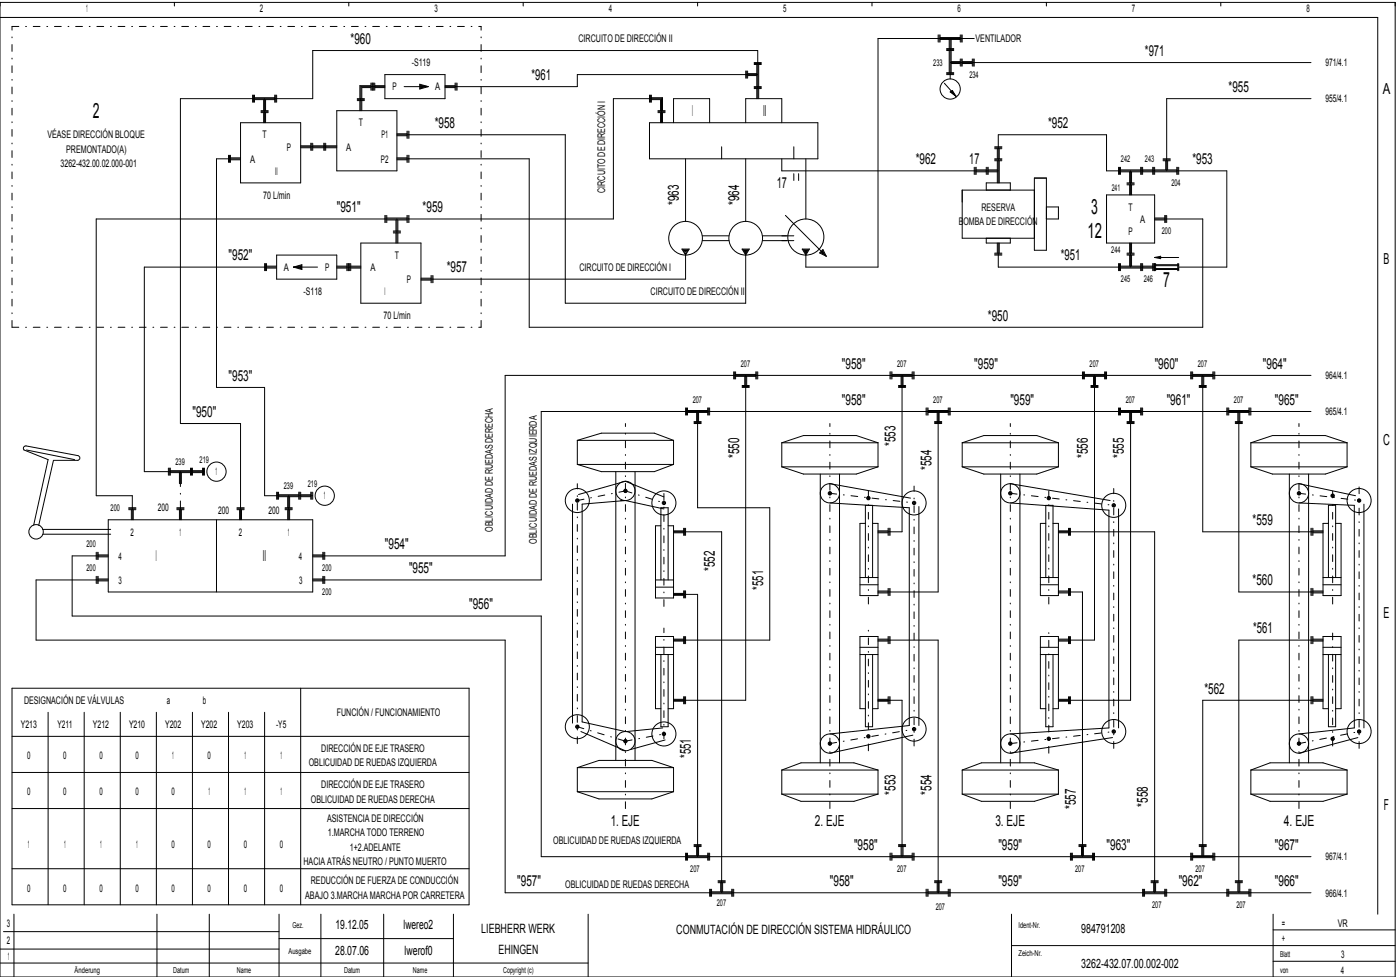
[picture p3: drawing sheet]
<svg xmlns="http://www.w3.org/2000/svg" width="582mm" height="406mm" viewBox="0 0 582 406" stroke-linecap="round" stroke-linejoin="round" font-family="sans-serif">
<g fill="none" stroke="#000" stroke-width=".42">
<path d="M0 1h580v405h-580zM0 7.2h572.8v372.7M72.5 1v1.5M145 1v1.5M217.5 1v1.5M290 1v1.5M362.5 1v1.5M390 14.5v3M390.4 14.5v3M390.8 14.5v3M390.8 16.4h8.4M390.8 15.6h8.4"/>
<path d="M394.6 16.4v3.8M395 16v16.8M395.4 16.4v3.8M399.2 14.5v3M399.6 14.5v3M400 14.5v3M405 16h-40v95h-30v-5M435 1v1.5M507.5 1v1.5M105 39.5v3M105.4 39.5v3M105.8 39.5v3"/>
<path d="M114.2 39.5v3M114.6 39.5v3M115 39.5v3M154.2 35.6h-4.6v5.4M154.2 36.4h-3.8v4.6M154.2 34.5v3M154.6 34.5v3M155 34.5v3M155.4 34.5v3M155.8 35.6h4.2M155.8 36.4h4.2M155.8 34.5v3"/>
<path d="M160 31h25v10h-25zM160 36h-10v10M168 36h10M174.5 35l3.5 1-3.5 1zM176 36l-1 .4v-.6l1.9 .2-2.2 .7v-1.3l3.3 .6M185 35.6h4.2M185 36.4h4.2M189.2 34.5v3M189.6 34.5v3M190 34.5v3M270 39.5v3M270.4 39.5v3"/>
<path d="M270.8 39.5v3M310 29.5v3M310.4 29.5v3M310.8 30.6h3.8M310.8 29.5v3M310.8 31.4h3.8M313.5 26h3M313.5 26.4h3M313.5 36h3M313.5 36.4h3M313.5 36.8h3M313.5 26.8h3"/>
<path d="M314.6 26.8v9.2M314.6 36.8v4.2M315 31h-75v5h-55M315.4 26.8v9.2M315.4 36.8v4.2M392.6 34.6l4.8 5.4M393.5 21h3M393.5 20.6h3M393.5 20.2h3M393.5 30.2h3M393.5 30.6h3M393.5 31h3"/>
<path d="M394.6 21v9.2M395 26h150M395 38.2l.9-.6 1.5 2.4zM395.4 21v9.2M395.4 25.6h3.8M395.4 26.4h3.8M396.2 38.8l-.3-.6h-.3l1.2 1.2-.9-1.5-.6 .3 2.1 1.8M399.2 24.5v3M399.6 24.5v3M400 24.5v3M400 25.6h4.2M400 26.4h4.2"/>
<path d="M404.2 24.5v3M404.6 24.5v3M405 24.5v3M100 51h25v25h-25zM105.8 41.4h8.4M105.8 40.6h8.4M108.5 46.8h3M108.5 46.4h3M108.5 46h3M109.6 41.4v4.6M109.6 46.8v4.2M110 41v10"/>
<path d="M110.4 41.4v4.6M110.4 46.8v4.2M129.2 59.5v3M129.6 59.5v3M130 59.5v3M134.6 59.5v3M135 59.5v3M135.4 59.5v3M140 46h25v25h-25zM148.5 41.8h3M148.5 41.4h3M148.5 41h3"/>
<path d="M149.6 41.8v4.2M150.4 41.8v4.2M165 55.6h4.2M165 56h70v70h75v-20M165 56.4h4.2M169.2 54.5v3M169.6 54.5v3M170 54.5v3M270 51h70v15h-70zM270.8 41.4h3.8v4.6M270.8 40.6h4.6v5.4M273.5 46.8h3"/>
<path d="M273.5 46.4h3M273.5 46h3M274.6 46.8v4.2M275 51v-10h-20v50h-215v115h15v10M275.4 46.8v4.2M280 51v-10h15v10M310 51v-10h15v10M315 41v-20h-185v20h-55v135h25v40M545 41h-60v30M95 64.5v3M95.4 64.5v3M95.8 65.6h4.2"/>
<path d="M95.8 66.4h4.2M95.8 64.5v3M100 66h-10v95h20v45h20M125 61.4h4.2M125 61h15M125 60.6h4.2M130 61.4h10M130 60.6h10M165 65.6h4.2M165 66h55v70h280v-45h-20M165 66.4h4.2M169.2 64.5v3"/>
<path d="M169.6 64.5v3M170 64.5v3M285 66v26M300 61v5M310 66v26M325 66v5h90M330 61v5M335 66v25M405 69.5v3M405.4 69.5v3M405.8 71.4h4.2M405.8 70.6h4.2"/>
<path d="M405.8 69.5v3M410 79v-3h10v3M410 69.5v3M410.4 69.5v3M410.8 71.4h3.8M410.8 70.6h3.8M410.8 69.5v3M413.5 61.4h3M413.5 61h3M413.5 66h3M413.5 66.4h3M413.5 66.8h3"/>
<path d="M413.5 61.8h3M414.6 61.8v4.2M414.6 66.8v9.2M415 76v-20h45v15h50v40h-20M415.4 61.8v4.2M415.4 66.8v9.2M430 79h-30v20h30M430 74h5v30h-5zM465 69.5v3M465.4 69.5v3M465.8 69.5v3M465.8 71.4h8.4"/>
<path d="M465.8 70.6h8.4M468.5 76h3M468.5 76.8h3M468.5 76.4h3M469.6 71.4v4.6M469.6 76.8v4.2M470 71v10M470.4 71.4v4.6M470.4 76.8v4.2M474.2 69.5v3M474.6 69.5v3M475 69.5v3"/>
<path d="M475 71.4h4.2M475 70.6h4.2M479.2 69.5v3M479.6 69.5v3M480 69.5v3M480 71.4h9.2M480 70.6h9.2M483.5 66h3M483.5 66.4h3M483.5 66.8h3M484.6 66.8v3.8M485.4 66.8v3.8"/>
<path d="M489.2 69.5v3M489.6 69.5v3M490 69.5v3M160 89.5v3M160.4 89.5v3M160.8 89.5v3M160.8 91.4h8.4M160.8 90.6h8.4M163.5 96.8h3M163.5 96.4h3M163.5 96h3M164.6 91.4v4.6"/>
<path d="M164.6 96.8v4.2M165 91v10M165.4 91.4v4.6M165.4 96.8v4.2M169.2 89.5v3M169.6 89.5v3M170 89.5v3M292 98h11M292 100h11M317 98h13M317 100h13M326.5 89.5l17 17"/>
<path d="M410 99v2h10v-2M435 86h5v5h-5M460 81h20v20h-20zM480 91.4h4.2M480 90.6h4.2M484.2 89.5v3M484.6 89.5v3M485 89.5v3M110 109.5v3M110.4 109.5v3M110.8 110.6h4.2M110.8 111.4h4.2"/>
<path d="M110.8 109.5v3M115 106h25v10h-25zM115 111h-55v85h25M122 111l3.3-.6v1.3l-2.2-.7 1.9-.2v.6l-1-.4M122 111l3.5-1v2zM122 111h10M140 111h10M140 110.6h4.2M140 111.4h4.2M144.2 109.5v3M144.6 109.5v3M145 109.5v3"/>
<path d="M145.4 109.5v3M145.8 110.6h4.2M145.8 111.4h4.2M145.8 109.5v3M150 101h25v25h-25zM175 115.6h4.2M175 116.4h4.2M179.2 114.5v3M179.6 114.5v3M180 114.5v3M283.5 103.5h3l-1.5 2.5zM284 103.8h2l-1 1.6z"/>
<path d="M284.5 104.1h1l-.5 .4zM285 106v10h-110M308.5 103.5h3l-1.5 2.5zM309 103.8h2l-1 1.7zM309.5 104.1h1l-.5 .8zM309.9 104.4l.1 .2zM333.5 103.5h3l-1.5 2.5zM334 103.8h2l-1 1.6zM334.5 104.1h1l-.5 .8zM334.8 104.4h.4l-.2 .3zM340.7 105.1l1.4-1.4 1.4 2.8zM341.9 104.6l.2 .5-.4-.2z"/>
<path d="M342 104.2l.8 1.6-1.6-.8zM413.5 106h3M413.5 105.2h3M413.5 105.6h3M414.6 101v4.2M415 101v10h65M415.4 101v4.2M465 109.5v3M465.4 109.5v3M465.8 110.6h8.4M465.8 111.4h8.4M465.8 109.5v3"/>
<path d="M468.5 106h3M468.5 105.2h3M468.5 105.6h3M469.6 101v4.2M469.6 106v4.6M470 101v10M470.4 101v4.2M470.4 106v4.6M474.2 109.5v3M474.6 109.5v3M475 110.6h4.2M475 111.4h4.2"/>
<path d="M475 109.5v3M479.2 109.5v3M479.6 109.5v3M480 109.5v3M480 107l2.5-.5v1zM480 107h10M480 110h10M480 110.4h10M480 111.6h10M480 112h10M480.4 109.5v3M489.6 109.5v3"/>
<path d="M490 109.5v3M305 154.5v3M305.4 154.5v3M305.8 156.4h8.4M305.8 155.6h8.4M305.8 154.5v3M309.6 156.4v3.8M310 156v135h-30M310.4 156.4v3.8M314.2 154.5v3M314.6 154.5v3M315 154.5v3"/>
<path d="M370 154.5v3M370.4 154.5v3M370.8 156.4h8.4M370.8 155.6h8.4M370.8 154.5v3M374.6 156.4v3.8M375 156v65h-10M375.4 156.4v3.8M379.2 154.5v3M379.6 154.5v3M380 154.5v3M450 154.5v3"/>
<path d="M450.4 154.5v3M450.8 154.5v3M450.8 156.4h8.4M450.8 155.6h8.4M454.6 156.4v3.8M455 156v110h-15M455.4 156.4v3.8M459.2 154.5v3M459.6 154.5v3M460 154.5v3M495 154.5v3M495.4 154.5v3"/>
<path d="M495.8 154.5v3M495.8 156.4h8.4M495.8 155.6h8.4M499.6 156.4v3.8M500 156v65h50M500.4 156.4v3.8M504.2 154.5v3M504.6 154.5v3M505 154.5v3M545 156h-335v75h-80M285 169.5v3M285.4 169.5v3"/>
<path d="M285.8 171.4h8.4M285.8 170.6h8.4M285.8 169.5v3M288.5 176h3M288.5 175.6h3M288.5 175.2h3M289.6 171.4v3.8M290 171v40h30v55h-40M290.4 171.4v3.8M294.2 169.5v3M294.6 169.5v3M295 169.5v3"/>
<path d="M308.5 161h3M308.5 160.6h3M308.5 160.2h3M373.5 161h3M373.5 160.6h3M373.5 160.2h3M385 169.5v3M385.4 169.5v3M385.8 171.4h8.4M385.8 170.6h8.4M385.8 169.5v3M388.5 176h3"/>
<path d="M388.5 175.6h3M388.5 175.2h3M389.6 171.4v3.8M390 171v75h-25M390.4 171.4v3.8M394.2 169.5v3M394.6 169.5v3M395 169.5v3M453.5 161h3M453.5 160.6h3M453.5 160.2h3M465 169.5v3"/>
<path d="M465.4 169.5v3M465.8 169.5v3M465.8 171.4h8.4M465.8 170.6h8.4M468.5 176h3M468.5 175.6h3M468.5 175.2h3M469.6 171.4v3.8M470 171v120h-30M470.4 171.4v3.8M474.2 169.5v3M474.6 169.5v3"/>
<path d="M475 169.5v3M498.5 161h3M498.5 160.6h3M498.5 160.2h3M510 169.5v3M510.4 169.5v3M510.8 169.5v3M510.8 171.4h8.4M510.8 170.6h8.4M513.5 176h3M513.5 175.6h3M513.5 175.2h3"/>
<path d="M514.6 171.4v3.8M515 171v75h35M515.4 171.4v3.8M519.2 169.5v3M519.6 169.5v3M520 169.5v3M545 171h-320v70h-95M11 187l20 4M22.2 191.4l-6.1 26.9M32.2 189.3l-21.4-4-1 .5 .2 1.2 10 4-6 27.2M32.2 189.3a1 1 0 0 1 1 1 1 1 0 0 1-1 1h-10M70 194.5v3"/>
<path d="M70.4 194.5v3M70.8 194.5v3M70.8 196.4h8.4M70.8 195.6h8.4M74.6 196.4v4.6M75 196v5M75.4 196.4v4.6M79.2 194.5v3M79.6 194.5v3M80 194.5v3M80 196.4h4.2M80 195.6h4.2"/>
<path d="M84.2 194.5v3M84.6 194.5v3M85 194.5v3M240 193l10 3h22l8-3M240 183v10M240 193h40M240 183h40M240 183l10-3h22l8 3M256 196v120M264 196v120M280 183v10M325 184v10"/>
<path d="M325 194l9 3h22l9-3M325 194h40M325 184h40M325 184l9-3h22l9 3M341 197v120M349 197v120M365 184v10M400 184v10M400 194l9 3h22l9-3M400 194h40M400 184h40M400 184l9-3h22l9 3"/>
<path d="M416 197v120M424 197v120M440 184v10M520 184v10M520 194l9 3h22l9-3M520 194h40M520 184h40M520 184l9-3h22l9 3M536 197v120M544 197v120M560 184v10M17.7 220h28.3"/>
<path d="M45 216h85v30h-85zM53.5 211h3M53.5 211.8h3M53.5 211.4h3M54.6 211.8v4.2M55.4 211.8v4.2M73.5 211h3M73.5 211.8h3M73.5 211.4h3M74.6 211.8v4.2M75 211v5M75.4 211.8v4.2"/>
<path d="M90 216v30M98.5 211h3M98.5 211.8h3M98.5 211.4h3M99.6 211.8v4.2M100.4 211.8v4.2M115 204.5v3M115.4 204.5v3M115.8 204.5v3M115.8 206.4h8.4M115.8 205.6h8.4M118.5 211h3"/>
<path d="M118.5 211.8h3M118.5 211.4h3M119.6 206.4v4.6M119.6 211.8v4.2M120 206v10M120.4 206.4v4.6M120.4 211.8v4.2M124.2 204.5v3M124.6 204.5v3M125 204.5v3M125 206.4h4.2M125 205.6h4.2"/>
<path d="M129.2 204.5v3M129.6 204.5v3M130 204.5v3M238 209.5v91M240.5 205.5l19.5-5.5 16 6.5M258 208h2M260 208l-18 1.5v90.5l18 4M260 208l16 3.5M274.8 218.5h-2.3v30h7.5v-30h-2.3M284.2 219.5v3M284.6 219.5v3M285 219.5v3"/>
<path d="M345 209l33 2v90.5l-33 3.5M345 201l33.5 6M359.8 217.5h-2.3v30h7.5v-30h-2.3M369.2 219.5v3M369.6 219.5v3M370 219.5v3M382 210.5v91M420 209l41 3v90.5l-41 2.5M420 201l41.5 7M434.7 217.5h-2.2v30h7.5v-30h-2.3M444.2 219.5v3M444.6 219.5v3"/>
<path d="M445 219.5v3M465 211.5v91M540 209l23 1v92.5l-23 2.5M540 201l23.5 5M545 219.5v3M545.4 219.5v3M545.8 219.5v3M552.3 217.5h-2.3v30h7.5v-30h-2.2M567 209.5v93M17.9 222h28.1M40 229.5v3M40 239.5v3"/>
<path d="M40.4 229.5v3M40.4 239.5v3M40.8 230.6h4.2M40.8 231.4h4.2M40.8 229.5v3M40.8 239.5v3M45 231h-15v25h195v100h320M130 230.6h4.2M130 231.4h4.2M134.2 229.5v3M134.2 239.5v3M134.6 229.5v3"/>
<path d="M134.6 239.5v3M135 229.5v3M135 239.5v3M280 221.4h4.2M280 221h20v150M280 220.6h4.2M357.5 240h7.5M359.8 240v-30h2.9v30M365 221.4h4.2M365 220.6h4.2M432.5 240h7.5M434.7 240v-30h3v30"/>
<path d="M440 221.4h4.2M440 221h40v150M440 220.6h4.2M545.8 221.4h4.2M545.8 220.6h4.2M550 240h7.5M552.3 240v-30h3v30M40.8 241.4h4.2M40.8 240.6h4.2M45 241h-30v25h195v105h335M130 241.4h4.2M130 240.6h4.2"/>
<path d="M272.5 244h7.5M272.5 241h7.5M274.8 241v-30h2.9v30M280 247h10v109M280 246.6h4.2M280 247.4h4.2M284.2 245.5v3M284.6 245.5v3M285 245.5v3M357.5 243h7.5M365 245.6h4.2M365 246.4h4.2"/>
<path d="M369.2 244.5v3M369.6 244.5v3M370 244.5v3M432.5 243h7.5M440 245.6h4.2M440 246h10v110M440 246.4h4.2M444.2 244.5v3M444.6 244.5v3M445 244.5v3M545 244.5v3M545.4 244.5v3"/>
<path d="M545.8 245.6h4.2M545.8 246.4h4.2M545.8 244.5v3M550 243h7.5M272.5 269h7.5M272.5 272h7.5M274.8 272v30h2.9v-30M280 265.6h4.2M280 266.4h4.2M284.2 264.5v3M284.6 264.5v3M285 264.5v3"/>
<path d="M357.5 269h7.5M357.5 272h7.5M359.8 272v30h2.9v-30M365 265.6h4.2M365 266h25v105M365 266.4h4.2M369.2 264.5v3M369.6 264.5v3M370 264.5v3M432.5 269h7.5M432.5 272h7.5M434.7 272v30h3v-30"/>
<path d="M440 265.6h4.2M440 266.4h4.2M444.2 264.5v3M444.6 264.5v3M445 264.5v3M545 264.5v3M545.4 264.5v3M545.8 265.6h4.2M545.8 266.4h4.2M545.8 264.5v3M550 269h7.5M550 272h7.5"/>
<path d="M550 266h-35v105M552.3 272v30h3v-30M5 286h190v90h-190zM20 296v80M35 296v80M50 296v80M65 296v80M80 296v80M95 296v80M110 296v80M125 286v90M274.8 294.5h-2.3v-30h7.5v30h-2.3"/>
<path d="M280 291.4h4.2M280 290.6h4.2M284.2 289.5v3M284.6 289.5v3M285 289.5v3M359.8 294.5h-2.3v-30h7.5v30h-2.3M365 291.4h4.2M365 291h10v65M365 290.6h4.2M369.2 289.5v3M369.6 289.5v3M370 289.5v3"/>
<path d="M434.7 294.5h-2.2v-30h7.5v30h-2.3M440 291.4h4.2M440 290.6h4.2M444.2 289.5v3M444.6 289.5v3M445 289.5v3M545 289.5v3M545.4 289.5v3M545.8 291.4h4.2M545.8 290.6h4.2M545.8 289.5v3M550 291h-50v65"/>
<path d="M552.3 294.5h-2.3v-30h7.5v30h-2.2M5 306h190M240 319v10M240 319h40M240 319l9-3h22l9 3M241.5 304l18.5 8M275.5 302.5l-15 1.5M276.5 307.5l-14.5 4M280 319v10M325 320v10M325 320h40M325 320l8-3h22l10 3"/>
<path d="M365 320v10M379.5 305.5l-34.5 7.5M400 320v10M400 320h40M400 320l8-3h22l10 3M440 320v10M462.5 306.5l-42.5 6.5M520 320v10M520 320h40M520 320l8-3h22l10 3M560 320v10M564.5 306.5l-24.5 6.5"/>
<path d="M5 336h190M5 321h190M240 329l9 3h22l9-3M240 329h40M325 330l8 3h22l10-3M325 330h40M400 330l8 3h22l10-3M400 330h40M520 330l8 3h22l10-3M520 330h40M285 354.5v3M285.4 354.5v3"/>
<path d="M285.8 355.6h8.4M285.8 356.4h8.4M285.8 354.5v3M288.5 351h3M288.5 351.4h3M288.5 351.8h3M289.6 351.8v3.8M290.4 351.8v3.8M294.2 354.5v3M294.6 354.5v3M295 354.5v3M370 354.5v3"/>
<path d="M370.4 354.5v3M370.8 355.6h8.4M370.8 356.4h8.4M370.8 354.5v3M373.5 351h3M373.5 351.4h3M373.5 351.8h3M374.6 351.8v3.8M375.4 351.8v3.8M379.2 354.5v3M379.6 354.5v3M380 354.5v3"/>
<path d="M445 354.5v3M445.4 354.5v3M445.8 354.5v3M445.8 355.6h8.4M445.8 356.4h8.4M448.5 351h3M448.5 351.4h3M448.5 351.8h3M449.6 351.8v3.8M450.4 351.8v3.8M454.2 354.5v3M454.6 354.5v3"/>
<path d="M455 354.5v3M495 354.5v3M495.4 354.5v3M495.8 355.6h8.4M495.8 356.4h8.4M495.8 354.5v3M498.5 351h3M498.5 351.4h3M498.5 351.8h3M499.6 351.8v3.8M500.4 351.8v3.8M504.2 354.5v3"/>
<path d="M504.6 354.5v3M505 354.5v3M5 361h190M5.8 379.9v26.1M65.2 379.9v26.1M87 379.9v26.1M116 379.9v26.1M133.4 379.9v26.1M159.5 379.9v26.1M188.5 379.9v26.1M244.5 379.9v26.1M295 369.5v3"/>
<path d="M295.4 369.5v3M295.8 370.6h8.4M295.8 371.4h8.4M295.8 369.5v3M298.5 366h3M298.5 366.4h3M298.5 366.8h3M299.6 366.8v3.8M300.4 366.8v3.8M304.2 369.5v3M304.6 369.5v3M305 369.5v3"/>
<path d="M385 369.5v3M385.4 369.5v3M385.8 370.6h8.4M385.8 371.4h8.4M385.8 369.5v3M388.5 366h3M388.5 366.4h3M388.5 366.8h3M389.6 366.8v3.8M390.4 366.8v3.8M394.2 369.5v3M394.6 369.5v3"/>
<path d="M395 369.5v3M420.5 379.9v26.1M475 369.5v3M475.4 369.5v3M475.8 369.5v3M475.8 370.6h8.4M475.8 371.4h8.4M478.5 366h3M478.5 366.4h3M478.5 366.8h3M479.6 366.8v3.8M480.4 366.8v3.8"/>
<path d="M484.2 369.5v3M484.6 369.5v3M485 369.5v3M510 369.5v3M510.4 369.5v3M510.8 370.6h8.4M510.8 371.4h8.4M510.8 369.5v3M513.5 366h3M513.5 366.4h3M513.5 366.8h3M514.6 366.8v3.8"/>
<path d="M515.4 366.8v3.8M519.2 369.5v3M519.6 369.5v3M520 369.5v3M529.2 379.9v26.1M0 394.4h116M1.4 387.1h114.6M116 390h72.5M420.5 392.9h159.5M529.2 399.5h50.8M529.2 386.4h50.8M0 400.2h244.5"/>
<circle cx="395" cy="37" r="4.2"/>
<circle cx="285" cy="99" r="7"/>
<circle cx="310" cy="99" r="7"/>
<circle cx="335" cy="98.5" r="7.5"/>
<circle cx="90" cy="196" r="4"/>
<circle cx="135" cy="206" r="4"/>
<circle cx="240" cy="208" r="5"/>
<circle cx="240" cy="208" r=".7"/>
<circle cx="240" cy="208" r=".5"/>
<circle cx="240" cy="208" r=".2"/>
<circle cx="260" cy="204" r="4"/>
<circle cx="260" cy="204" r=".5"/>
<circle cx="260" cy="204" r=".7"/>
<circle cx="260" cy="204" r=".2"/>
<circle cx="276" cy="209" r="5"/>
<circle cx="276" cy="209" r=".5"/>
<circle cx="276" cy="209" r=".7"/>
<circle cx="276" cy="209" r=".2"/>
<circle cx="345" cy="205" r="4"/>
<circle cx="345" cy="205" r=".7"/>
<circle cx="345" cy="205" r=".5"/>
<circle cx="345" cy="205" r=".2"/>
<circle cx="361" cy="207" r=".7"/>
<circle cx="361" cy="207" r=".5"/>
<circle cx="361" cy="207" r=".2"/>
<circle cx="380" cy="209" r="5"/>
<circle cx="380" cy="209" r=".5"/>
<circle cx="380" cy="209" r=".7"/>
<circle cx="380" cy="209" r=".2"/>
<circle cx="420" cy="205" r="4"/>
<circle cx="420" cy="205" r=".7"/>
<circle cx="420" cy="205" r=".5"/>
<circle cx="420" cy="205" r=".2"/>
<circle cx="436" cy="207" r=".5"/>
<circle cx="436" cy="207" r=".7"/>
<circle cx="436" cy="207" r=".2"/>
<circle cx="463" cy="210" r="5"/>
<circle cx="463" cy="210" r=".7"/>
<circle cx="463" cy="210" r=".5"/>
<circle cx="463" cy="210" r=".2"/>
<circle cx="540" cy="205" r="4"/>
<circle cx="540" cy="205" r=".7"/>
<circle cx="540" cy="205" r=".5"/>
<circle cx="540" cy="205" r=".2"/>
<circle cx="554" cy="206" r=".5"/>
<circle cx="554" cy="206" r=".7"/>
<circle cx="554" cy="206" r=".2"/>
<circle cx="565" cy="208" r="5"/>
<circle cx="565" cy="208" r=".5"/>
<circle cx="565" cy="208" r=".7"/>
<circle cx="565" cy="208" r=".2"/>
<circle cx="15" cy="221" r="3"/>
<circle cx="240" cy="302" r="5"/>
<circle cx="240" cy="302" r=".7"/>
<circle cx="240" cy="302" r=".5"/>
<circle cx="240" cy="302" r=".2"/>
<circle cx="260" cy="308" r="4"/>
<circle cx="260" cy="308" r=".5"/>
<circle cx="260" cy="308" r=".7"/>
<circle cx="260" cy="308" r=".2"/>
<circle cx="276" cy="305" r="5"/>
<circle cx="276" cy="305" r=".5"/>
<circle cx="276" cy="305" r=".7"/>
<circle cx="276" cy="305" r=".2"/>
<circle cx="345" cy="309" r="4"/>
<circle cx="345" cy="309" r=".5"/>
<circle cx="345" cy="309" r=".7"/>
<circle cx="345" cy="309" r=".2"/>
<circle cx="361" cy="306" r=".7"/>
<circle cx="361" cy="306" r=".5"/>
<circle cx="361" cy="306" r=".2"/>
<circle cx="380" cy="303" r="5"/>
<circle cx="380" cy="303" r=".5"/>
<circle cx="380" cy="303" r=".7"/>
<circle cx="380" cy="303" r=".2"/>
<circle cx="420" cy="309" r="4"/>
<circle cx="420" cy="309" r=".7"/>
<circle cx="420" cy="309" r=".5"/>
<circle cx="420" cy="309" r=".2"/>
<circle cx="436" cy="307" r=".5"/>
<circle cx="436" cy="307" r=".7"/>
<circle cx="436" cy="307" r=".2"/>
<circle cx="463" cy="304" r="5"/>
<circle cx="463" cy="304" r=".5"/>
<circle cx="463" cy="304" r=".7"/>
<circle cx="463" cy="304" r=".2"/>
<circle cx="540" cy="309" r="4"/>
<circle cx="540" cy="309" r=".5"/>
<circle cx="540" cy="309" r=".7"/>
<circle cx="540" cy="309" r=".2"/>
<circle cx="554" cy="307" r=".5"/>
<circle cx="554" cy="307" r=".7"/>
<circle cx="554" cy="307" r=".2"/>
<circle cx="565" cy="304" r="5"/>
<circle cx="565" cy="304" r=".5"/>
<circle cx="565" cy="304" r=".7"/>
<circle cx="565" cy="304" r=".2"/>
</g>
<g fill="none" stroke="#000" stroke-width=".42" stroke-dasharray="2.8 2.8 .4 2.8">
<path d="M5 11h195M330 75v-4M332 75v-4M5 136v-125M5 136h195M200 136v-125M75 211v-10M240 208l20-4M260 204l16 5M345 205l35 4M420 205l43 5M540 205l25 3"/>
<path d="M276 252v-47M361 251v-47M436 251v-48M554 251v-48M240 309v-108M240 302l20 6M260 308l16-3M276 307v-46M345 309l35-6M361 312v-51M380 310v-108M420 309l43-5"/>
<path d="M436 313v-52M463 311v-108M540 309l25-5M554 310v-49M565 311v-110M260 336v-160M345 336v-160M420 336v-160M540 336v-160"/>
</g>
<g font-size="8.7">
<text x="38.6" y="49.1">2</text>
<text x="453.6" y="89.1">3</text>
<text x="452.1" y="99.1">12</text>
<text x="483.6" y="119.1">7</text>
</g>
<g font-size="6.3">
<text x="145.7" y="18.2">*960</text>
<text x="476" y="23.2">*971</text>
<text x="221" y="33.2">*961</text>
<text x="510.7" y="38.2">*955</text>
<text x="574.9" y="39.2">A</text>
<text x="180.7" y="53.2">*958</text>
<text x="287.8" y="48.2">I</text>
<text x="317.2" y="48.2">II</text>
<text x="435.7" y="53.2">*952</text>
<text x="380.7" y="68.2">*962</text>
<text x="402.9" y="68.2">17</text>
<text x="495.7" y="68.2">*953</text>
<text x="322.9" y="78.2">17</text>
<text x="140" y="88.2">&quot;951&quot;</text>
<text x="175.7" y="88.2">*959</text>
<text x="282.2" y="85.3" transform="rotate(-90 282.2 85.3)">*963</text>
<text x="307.2" y="85.3" transform="rotate(-90 307.2 85.3)">*964</text>
<text x="95" y="108.2">&quot;952&quot;</text>
<text x="185.7" y="113.2">*957</text>
<text x="441" y="108.2">*951</text>
<text x="575.2" y="109.5">B</text>
<text x="410.7" y="133.2">*950</text>
<text x="350" y="153.2">&quot;958&quot;</text>
<text x="405" y="153.2">&quot;959&quot;</text>
<text x="480" y="153.2">&quot;960&quot;</text>
<text x="525" y="153.2">&quot;964&quot;</text>
<text x="95" y="158.2">&quot;953&quot;</text>
<text x="80" y="173.2">&quot;950&quot;</text>
<text x="350" y="168.2">&quot;958&quot;</text>
<text x="420" y="168.2">&quot;959&quot;</text>
<text x="485" y="168.2">&quot;961&quot;</text>
<text x="530" y="168.2">&quot;965&quot;</text>
<text x="372.2" y="185.3" transform="rotate(-90 372.2 185.3)">*553</text>
<text x="575" y="184.9">C</text>
<text x="307.2" y="190.3" transform="rotate(-90 307.2 190.3)">*550</text>
<text x="452.2" y="190.3" transform="rotate(-90 452.2 190.3)">*556</text>
<text x="467.2" y="190.3" transform="rotate(-90 467.2 190.3)">*555</text>
<text x="387.2" y="195.3" transform="rotate(-90 387.2 195.3)">*554</text>
<text x="520.7" y="218.2">*559</text>
<text x="64.8" y="233.2">I</text>
<text x="109.2" y="233.2">II</text>
<text x="160" y="228.2">&quot;954&quot;</text>
<text x="170" y="238.2">&quot;955&quot;</text>
<text x="297.2" y="237.3" transform="rotate(-90 297.2 237.3)">*552</text>
<text x="317.2" y="245" transform="rotate(-90 317.2 245)">*551</text>
<text x="520.7" y="243.2">*560</text>
<text x="195" y="253.2">&quot;956&quot;</text>
<text x="575.2" y="256.7">E</text>
<text x="521" y="263.2">*561</text>
<text x="500.7" y="288.2">*562</text>
<text x="287.2" y="315" transform="rotate(-90 287.2 315)">*551</text>
<text x="372.2" y="330.3" transform="rotate(-90 372.2 330.3)">*553</text>
<text x="387.2" y="330.3" transform="rotate(-90 387.2 330.3)">*554</text>
<text x="477.2" y="335.3" transform="rotate(-90 477.2 335.3)">*558</text>
<text x="447.2" y="336.3" transform="rotate(-90 447.2 336.3)">*557</text>
<text x="575.3" y="336.5">F</text>
<text x="253.9" y="343.2">1. EJE</text>
<text x="338.8" y="343.2">2. EJE</text>
<text x="413.8" y="343.2">3. EJE</text>
<text x="533.7" y="343.2">4. EJE</text>
<text x="355" y="353.2">&quot;958&quot;</text>
<text x="415" y="353.2">&quot;959&quot;</text>
<text x="460" y="353.2">&quot;963&quot;</text>
<text x="530" y="353.2">&quot;967&quot;</text>
<text x="215" y="368.2">&quot;957&quot;</text>
<text x="345" y="368.2">&quot;958&quot;</text>
<text x="415" y="368.2">&quot;959&quot;</text>
<text x="490" y="368.2">&quot;962&quot;</text>
<text x="530" y="368.2">&quot;966&quot;</text>
</g>
<g font-size="5.3">
<text x="139.5" y="386.2">19.12.05</text>
<text x="167.8" y="386.2">lwereo2</text>
<text x="200.1" y="387.6">LIEBHERR WERK</text>
<text x="281.1" y="387.9">CONMUTACIÓN DE DIRECCIÓN SISTEMA HIDRÁULICO</text>
<text x="449.5" y="387.6">984791208</text>
<text x="139.4" y="397">28.07.06</text>
<text x="168.2" y="397">lwerof0</text>
<text x="207.3" y="396.3">EHINGEN</text>
<text x="449.5" y="402.1">3262­432.07.00.002­002</text>
</g>
<g font-size="4.4">
<text x="35.9" y="5.1">1</text>
<text x="108" y="5.1">2</text>
<text x="180.6" y="5.1">3</text>
<text x="253" y="5.1">4</text>
<text x="325.6" y="5.1">5</text>
<text x="398" y="5.1">6</text>
<text x="470.6" y="5.1">7</text>
<text x="543.1" y="5.1">8</text>
<text x="240.5" y="17.6">CIRCUITO DE DIRECCIÓN II</text>
<text x="405.5" y="17.6">VENTILADOR</text>
<text x="171.2" y="27.6">­S119</text>
<text x="551" y="27.6">971/4.1</text>
<text x="163.2" y="37.6">P</text>
<text x="181" y="37.6">A</text>
<text x="551" y="42.6">955/4.1</text>
<text x="149.1" y="52.6">T</text>
<text x="19.7" y="57.6">VÉASE DIRECCIÓN BLOQUE</text>
<text x="109.1" y="57.6">T</text>
<text x="158.6" y="57.6">P1</text>
<text x="27.5" y="63.5">PREMONTADO(A)</text>
<text x="119.2" y="62.6">P</text>
<text x="144" y="62.6">A</text>
<text x="25.2" y="69.6">3262­432.00.02.000­001</text>
<text x="104" y="67.6">A</text>
<text x="158.4" y="67.6">P2</text>
<text x="114.4" y="72.6">II</text>
<text x="109.4" y="82.6">70 L/min</text>
<text x="251.6" y="80.1" transform="rotate(-90 251.6 80.1)">CIRCUITO DE DIRECCIÓN I</text>
<text x="408" y="87.6">RESERVA</text>
<text x="469.1" y="87.6">T</text>
<text x="398.6" y="93.5">BOMBA DE DIRECCIÓN</text>
<text x="474" y="92.6">A</text>
<text x="469.2" y="97.6">P</text>
<text x="164.1" y="107.6">T</text>
<text x="118" y="112.6">A</text>
<text x="135.2" y="112.6">P</text>
<text x="154" y="112.6">A</text>
<text x="240.9" y="112.6">CIRCUITO DE DIRECCIÓN I</text>
<text x="169.2" y="117.6">P</text>
<text x="126.2" y="122.6">­S118</text>
<text x="159.9" y="122.6">I</text>
<text x="270.5" y="122.6">CIRCUITO DE DIRECCIÓN II</text>
<text x="159.4" y="132.6">70 L/min</text>
<text x="551" y="157.6">964/4.1</text>
<text x="551" y="172.6">965/4.1</text>
<text x="89.6" y="197.6">1</text>
<text x="134.6" y="207.6">1</text>
<text x="65.7" y="212.6">200</text>
<text x="90.7" y="213.6">200</text>
<text x="111.7" y="213.6">200</text>
<text x="204.9" y="221" transform="rotate(-90 204.9 221)">OBLICUIDAD DE RUEDAS DERECHA</text>
<text x="54.3" y="222.6">2</text>
<text x="74.6" y="222.6">1</text>
<text x="99.3" y="222.6">2</text>
<text x="119.6" y="222.6">1</text>
<text x="223.2" y="226" transform="rotate(-90 223.2 226)">OBLICUIDAD DE RUEDAS IZQUIERDA</text>
<text x="49.3" y="232.6">4</text>
<text x="124.3" y="232.6">4</text>
<text x="49.3" y="242.6">3</text>
<text x="124.3" y="242.6">3</text>
<text x="10" y="292.6">DESIGNACIÓN DE VÁLVULAS</text>
<text x="69.3" y="292.6">a</text>
<text x="84.3" y="292.6">b</text>
<text x="140" y="297.6">FUNCIÓN / FUNCIONAMIENTO</text>
<text x="8.6" y="302.6">Y213</text>
<text x="23.8" y="302.6">Y211</text>
<text x="38.6" y="302.6">Y212</text>
<text x="53.6" y="302.6">Y210</text>
<text x="68.6" y="302.6">Y202</text>
<text x="83.6" y="302.6">Y202</text>
<text x="98.6" y="302.6">Y203</text>
<text x="114.8" y="302.6">­Y5</text>
<text x="11.3" y="315.6">0</text>
<text x="26.3" y="315.6">0</text>
<text x="41.3" y="315.6">0</text>
<text x="56.3" y="315.6">0</text>
<text x="71.6" y="315.6">1</text>
<text x="86.3" y="315.6">0</text>
<text x="101.6" y="315.6">1</text>
<text x="116.6" y="315.6">1</text>
<text x="133.6" y="312.6">DIRECCIÓN DE EJE TRASERO</text>
<text x="128.3" y="318.5">OBLICUIDAD DE RUEDAS IZQUIERDA</text>
<text x="133.6" y="327.6">DIRECCIÓN DE EJE TRASERO</text>
<text x="11.3" y="330.6">0</text>
<text x="26.3" y="330.6">0</text>
<text x="41.3" y="330.6">0</text>
<text x="56.3" y="330.6">0</text>
<text x="71.3" y="330.6">0</text>
<text x="86.6" y="330.6">1</text>
<text x="101.6" y="330.6">1</text>
<text x="116.6" y="330.6">1</text>
<text x="129.2" y="333.5">OBLICUIDAD DE RUEDAS DERECHA</text>
<text x="135.9" y="341.6">ASISTENCIA DE DIRECCIÓN</text>
<text x="136.3" y="347.5">1.MARCHA TODO TERRENO</text>
<text x="11.6" y="352.6">1</text>
<text x="26.6" y="352.6">1</text>
<text x="41.6" y="352.6">1</text>
<text x="56.6" y="352.6">1</text>
<text x="71.3" y="352.6">0</text>
<text x="86.3" y="352.6">0</text>
<text x="101.3" y="352.6">0</text>
<text x="116.3" y="352.6">0</text>
<text x="145.4" y="353.5">1+2.ADELANTE</text>
<text x="230" y="350.9">OBLICUIDAD DE RUEDAS IZQUIERDA</text>
<text x="126.1" y="359.4">HACIA ATRÁS NEUTRO / PUNTO MUERTO</text>
<text x="551" y="357.6">967/4.1</text>
<text x="11.3" y="370.6">0</text>
<text x="26.3" y="370.6">0</text>
<text x="41.3" y="370.6">0</text>
<text x="56.3" y="370.6">0</text>
<text x="71.3" y="370.6">0</text>
<text x="86.3" y="370.6">0</text>
<text x="101.3" y="370.6">0</text>
<text x="116.3" y="370.6">0</text>
<text x="129.2" y="367.6">REDUCCIÓN DE FUERZA DE CONDUCCIÓN</text>
<text x="235" y="369.2">OBLICUIDAD DE RUEDAS DERECHA</text>
<text x="126.9" y="373.5">ABAJO 3.MARCHA MARCHA POR CARRETERA</text>
<text x="551" y="372.6">966/4.1</text>
<text x="2.9" y="385.1">3</text>
<text x="532.9" y="385.1">=</text>
<text x="556.1" y="385.1">VR</text>
<text x="2.9" y="392.4">2</text>
<text x="532.8" y="391.7">+</text>
<text x="3.2" y="398.9">1</text>
<text x="557.5" y="398.2">3</text>
<text x="557.5" y="404.7">4</text>
</g>
<g font-size="3.9">
<text x="388" y="27.3">233</text>
<text x="403" y="32.3">234</text>
<text x="466" y="67.3">242</text>
<text x="476" y="67.3">243</text>
<text x="487" y="77.3">204</text>
<text x="462.2" y="79.3">241</text>
<text x="483" y="97.3">200</text>
<text x="462" y="105.3">244</text>
<text x="466" y="117.3">245</text>
<text x="475.5" y="117.3">246</text>
<text x="308" y="152.3">207</text>
<text x="373" y="152.3">207</text>
<text x="453" y="152.3">207</text>
<text x="498" y="152.3">207</text>
<text x="288" y="167.3">207</text>
<text x="388" y="167.3">207</text>
<text x="468" y="167.3">207</text>
<text x="513" y="167.3">207</text>
<text x="73" y="193.3">239</text>
<text x="83" y="192.3">219</text>
<text x="118" y="203.3">239</text>
<text x="128" y="202.3">219</text>
<text x="46" y="212.3">200</text>
<text x="36" y="227.3">200</text>
<text x="36" y="237.3">200</text>
<text x="134" y="237.3">200</text>
<text x="134" y="247.3">200</text>
<text x="287" y="362.3">207</text>
<text x="373" y="362.3">207</text>
<text x="447" y="362.3">207</text>
<text x="497" y="362.3">207</text>
<text x="298" y="376.3">207</text>
<text x="479" y="377.3">207</text>
<text x="514" y="377.3">207</text>
<text x="389" y="378.3">207</text>
</g>
<g font-size="3.4">
<text x="121.6" y="385.5">Gez.</text>
<text x="423.4" y="385.5">Ident­Nr.</text>
<text x="119.9" y="396.4">Ausgabe</text>
<text x="423.4" y="397.1">Zeich­Nr.</text>
<text x="532.1" y="397.7">Blatt</text>
<text x="31" y="404.4">Änderung</text>
<text x="72" y="404.4">Datum</text>
<text x="98.4" y="404.4">Name</text>
<text x="143" y="404.4">Datum</text>
<text x="171.7" y="404.4">Name</text>
<text x="209.2" y="404.3">Copyright (c)</text>
<text x="532.1" y="404.3">von</text>
</g>
</svg>
